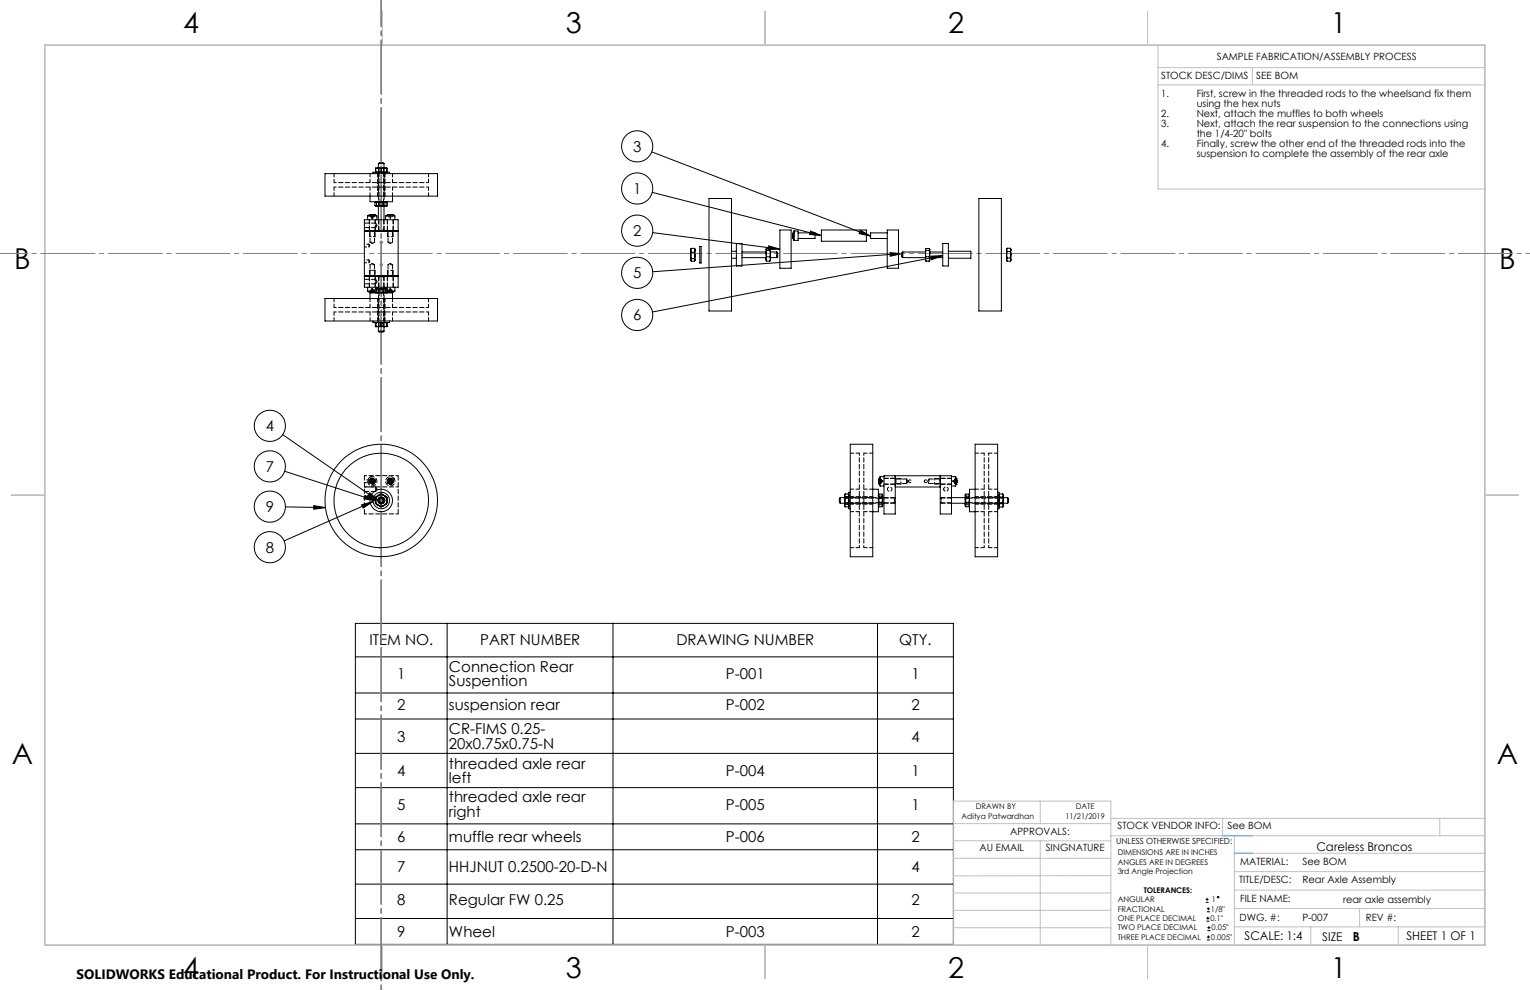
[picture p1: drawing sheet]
<svg xmlns="http://www.w3.org/2000/svg" width="432mm" height="279mm" viewBox="0 0 432 279" stroke-linecap="round" stroke-linejoin="round" font-family="sans-serif">
<g fill="none" stroke="#000" stroke-width=".28">
<path d="M91.7 49h31.8v6.4h-31.8zM104.4 55.4v1.5h6.4v-1.5M105.3 49v-.4h4.6v.4M105.8 57.1l.7-.2 .7 .2M105.8 58l.7 .1M105.8 57.1v.9M105.8 58l.2 .1M106 58.1h.1M106 48.4l.8 .2 .8-.2M106 48.4v.2M106 58.1h.5M106 56.9l-.2 .2"/>
<path d="M106 47.6v.8M106.5 58.1h1.6M106.8 47.4l-.8 .2M106.8 47.4l.8 .2M106.8 47.4h1.6M106.8 47.4h-.8v.2M106.8 46.2h1.6M106.8 46.2l.2-.3h1.1l.3 .3M106.8 46.2v1.2M106.8 58.1v3.9M107.2 57.1l.9-.2 .8 .2M107.2 58l.9 .1"/>
<path d="M107.2 58l-.7 .1M107.2 57.1v.9M107.6 48.4l.8 .2 .8-.2M107.6 47.6v.8M108.1 58.1h1M108.4 47.4l-.8 .2M108.4 47.4l.8 .2M108.4 47.4h.8M108.4 46.2v1.2M108.4 58.1v3.9M108.9 58l-.8 .1M108.9 58l.2 .1"/>
<path d="M108.9 57.1v.9M109.1 56.9l-.2 .2M109.1 58.1h.1M109.2 47.4v.2M109.2 48.4v.2zM109.2 56.9l.1 1.1-.2 .1M109.2 47.6v.8M109.2 58.1h.1M183.9 42.9l61.8 23.7M184.1 54.3l47.7 12.2M200.1 56h6.3v31.8h-6.3zM276.3 56h6.3v31.8h-6.3z"/>
<path d="M102.8 62h9.6v19.1h-9.6zM102.8 65.2h9.6M102.8 77.9h9.6M103.8 61h2.6M103.8 61v1M104.8 60.5l-1 .5M104.8 60.5l-.2 .2h.4M104.8 60.5h.2M104.8 60.5v.2M105 60.5l.1 .1M105 60.5v.2M105.3 60.5l.6 .2-.7-.2-.2 .2"/>
<path d="M105.3 60.5h.1M105.6 60.6l.8 .4M106.4 61v1M108.8 61h2.6M108.8 61v1M109.3 60.7l-.5 .3M109.3 60.7l.6-.2 1.1 .2M109.3 60.7h.1M111 60.7l.4 .3M111 60.7h.1M111.4 61v1M184.2 65.7l35.9 4.6"/>
<path d="M194.9 70.6l.2 .6M194.9 70.6v1.5M194.9 72.1l.2 .9M194.9 72.1v1.3M194.9 73.4l.2 .3h.9l.1-.3M194.9 73.4l.2 .2M195.1 70.1l-.2 .5M195.1 71.2l-.2 .9M195.1 73l-.2 .4M195.1 70.1h.9M195.1 71.2h.9M195.1 73h.9"/>
<path d="M196 70.1l.1 .5M196 71.2l.1 .9M196 73l.1 .4M196.1 70.6l-.1 .6M196.1 70.6v1.5M196.1 72.1l-.1 .9M196.1 72.1v1.3M196.1 73.4l-.1 .2M197.5 69.6h.4v4.6h-.4zM206.4 72.9h1.4M206.4 70.9h1.4M207.8 68.7h1.6v6.4h-1.6z"/>
<path d="M209.4 72.7h6.8M209.4 71.1h6.8M216.2 73.1l.2 .6M216.2 71.6l.2 .9M216.2 71.6v1.5M216.2 70.4l.2 .3M216.2 70.4v1.2M216.2 70.4l.2-.3h.8l.2 .3M216.2 73.1l.1 .5M216.3 70.2l-.1 .2M216.3 73.6l.1 .1M216.4 72.5l-.2 .6"/>
<path d="M216.4 70.7l-.2 .9M216.4 73.7h.8M216.4 72.5h.8M216.4 70.7h.8M216.9 69.4l3.2 .9-3.4 .1zM217.2 72.5l.2 .6M217.2 70.7l.2 .9M217.3 70.2l.1 .2M217.3 73.6l-.1 .1M217.4 73.1l-.2 .6M217.4 71.6l-.2 .9M217.4 71.6v1.5"/>
<path d="M217.4 70.4l-.2 .3M217.4 70.4v1.2M217.4 73.1l-.1 .5M217.4 72.7h1.8M217.4 71.1h1.8M219.2 71.1v1.6M219.2 71.1l.3 .3v1.1l-.3 .2M220.1 64.9h3.2v10.8h-3.2zM223.7 66.3l.1 .2M223.7 66.3v.1M223.7 66.4l.1 .1M223.7 66.7h.1"/>
<path d="M223.7 66.4h.1M223.8 66.2l.4-1v2.6l-.4-1M223.8 67.1l.3 .7M223.8 66.2l.1-.3-.1 .6 .1 .8-.1-.6M223.8 66.5h.1M223.8 66.5v.8l-.1-.6M223.8 66.2l-.1 .1M224.1 65.2l-.4 1.1M224.1 65.2h1.1v2.6h-1.1M224.1 67.7v.1M224.1 65.2v.1M225.2 65.7h4.8v1.6h-4.8"/>
<path d="M228.7 65.2l3.1 1.3-3.3-.3zM231.8 64.9h12.7v3.2h-12.7zM242.8 65l2.9 1.6-3.2-.7zM250.4 65.7h-4.7v1.6h4.7M250.4 64.9h3.2v10.8h-3.2zM251.2 71.3l3.3 .3-3.3 .7zM254.5 71.6l-70.3 5.1M254.8 71.1v1.6M254.8 71.1l-.3 .3v1.1l.3 .2M254.8 72.7h6.4M254.8 71.1h6.4M261.2 73.1l.1 .6"/>
<path d="M261.2 71.6l.1 .9M261.2 71.6v1.5M261.2 70.4l.1 .3M261.2 70.4v1.2M261.2 70.4l.1-.3h.9l.2 .3M261.2 73.1v.5M261.2 70.2v.2M261.2 73.6l.1 .1M261.3 72.5l-.1 .6M261.3 70.7l-.1 .9M261.3 73.7h.9M261.3 72.5h.9"/>
<path d="M261.3 70.7h.9M262.2 72.5l.2 .6M262.2 70.7l.2 .9M262.3 70.2l.1 .2M262.3 73.6l-.1 .1M262.4 73.1l-.2 .6M262.4 71.6l-.2 .9M262.4 71.6v1.5M262.4 70.4l-.2 .3M262.4 70.4v1.2M262.4 73.1l-.1 .5M262.4 72.7h3.7"/>
<path d="M262.4 71.1h3.7M262.7 72.3l3.4-.2-3.2 1.2zM266.1 68.7h1.6v6.4h-1.6zM266.1 72.1l-81.9 16M267.7 70.9h6.3v2h-6.3M284.1 71.9l.2 .9M284.1 71.9v1.4M284.1 70.5l.2 .5M284.1 70.5v1.4M284.1 73.3l.2 .4M284.3 71l-.2 .9M284.3 72.8l-.2 .5"/>
<path d="M284.3 70.1l-.2 .4M284.3 72.8h.9M284.3 71h.9M284.3 73.7h.9M284.3 70.1h.9M285.2 71l.1 .9M285.2 72.8l.1 .5M285.2 70.1l.1 .4M285.3 71.9l-.1 .9M285.3 71.9v1.4M285.3 70.5l-.1 .5M285.3 70.5v1.4"/>
<path d="M285.3 73.3l-.1 .4M91.7 84.2h31.8v6.4h-31.8zM103.8 82.2l1 .4M103.8 82.2h2.6M103.8 81.1v1.1M104.4 84.2v-1.5h6.4v1.5M104.8 82.4v.2M104.8 82.6h.2M105 82.4l.2 .2 .7-.2-.6 .2M105 82.4h-.3l.1 .2M105 82.4v.2M105.1 82.5l-.1 .1"/>
<path d="M105.3 90.6v.4h4.6v-.4M105.8 82.5l.7 .2 .7-.2M105.8 82.4v.1M105.8 82.5l.2 .1M106 82.7h.1M106 91h.1M106 92.2h.1M106 91l.1 .2M106 92.2h1M106.1 92l.9 .2M106.1 91.2l.8-.2 .9 .2M106.1 92l-.1 .2"/>
<path d="M106.1 91.2v.8M106.4 82.2l-.8 .3M106.4 81.1v1.1M106.5 81.5h1.6M106.5 81.5l.7 .1M106.5 81.5h-.1M106.8 93.5h1.6M106.8 93.5l.2 .2h1.1l.3-.2M106.8 81.1v.4M106.8 92.2v1.3M107 92.2h1.5M107.2 82.5l.9 .2 .8-.2"/>
<path d="M107.2 81.6v.9M107.8 92l-.8 .2M107.8 91.2l.7-.2 .8 .2M107.8 92l.7 .2M107.8 91.2v.8M108.1 81.5l-.9 .1M108.1 81.5l.7 .1M108.1 81.5h.7M108.4 81.1v.4M108.4 92.2v1.3M108.5 92.2h.7M108.8 82.2l1.1 .4"/>
<path d="M108.8 82.2h2.6M108.8 81.1v1.1M108.9 82.5l.2 .2M108.9 82.2v.3M109.2 91h.1M109.2 92.2h.1M109.2 91l.1 .2M109.2 82.7h.1M109.3 92l-.8 .2M109.3 92l-.1 .2M109.3 91.2v.8M109.3 82.4l-.1 .2"/>
<path d="M109.9 82.6h.2M109.9 82.5v.1M110.1 82.6h.1M111.4 82.2l-1 .4 .5-.2-.7 .2-.7-.2 .4 .2M111.4 81.1v1.1M79.8 122.7l27 18.7M80.3 133l25.7 8.3M103 139.8l3 1.5-3.3-.5zM104.4 139.1l2.4 2.3-3-1.5zM107 139.8a1.62 1.62 0 0 1 1.5 .2M107 139.8l-.7 .5-.3 .8M107 139.8a.93 .93 0 0 1 1.5 .2"/>
<path d="M107 139.8l-.9 .4-.1 .9M108.5 140l.5 .4 .2 1M108.5 140l.8 .5-.1 .9M238.4 140l.1 .5M238.4 140v1.4M238.5 139.4l-.1 .6M238.5 139.4h.9M239.4 139.4l.2 .5-.2 .6M239.4 139.4l.2 .3M240 125.4h6.3v31.7h-6.3zM240 138.9h-.4v4.7h.4M246.3 138.1h1.6v6.3h-1.6"/>
<path d="M247.9 139.7l.2 .3M247.9 139.7l.2-.2h.8l.2 .2M248 136.1l.4 1.1M248 135.6v.2M248 135.9l.1 .7-.1-.5M248 135.6l.1-.3-.1 .6M248 135.8h.1M248 135.9v.2M248 135.6h.1M248 136.1h.1M248.4 134.5l-.4 1.4M248.4 134.5v2.7"/>
<path d="M248.4 137.2h1.1M248.4 134.5h1.1M249 139.6l.1 .1M249.1 139.7l-.2 .3M249.1 139.7v1.2M252.7 134.3v10.8h-3.2v-10.8h19v10.8h-3.1v-10.8M252.7 137.4h12.7M268.5 137.2h1.1M268.5 134.5h1.1M269.6 134.5l.3 .5M269.6 134.5v2.7M269.9 135l.1 .6"/>
<path d="M269.9 136.7l-.3 .5M269.9 135.7l.1 .3M269.9 135h.1M269.9 135l.1 .5-.1 .2M269.9 136.7h.1M269.9 135.7h.1M270 136.4l-.1 .3M270 136.1l-.1 .6M270 135.7v.2M270 135.6h.1M270 136.1h.1M270 136l-.1 .7"/>
<path d="M270 135.6v.1M272.4 139.7l.2 .3M272.4 139.7v1.2M272.5 139.6l-.1 .1M273.6 139.7l-.1 .3M273.6 139.7l-.1-.2h-.9l-.2 .2M275.2 125.4h6.4v31.7h-6.4zM275.2 138.1h-1.6v6.3h1.6M281.6 138.9h.3v4.7h-.3M282.1 139.4l-.2 .5 .2 .4M282.1 139.4l-.2 .3M282.1 139.4h.9"/>
<path d="M283 139.4l.1 .5M283.1 139.9l-.1 .4M283.1 139.9v1.3M80.5 143.1l11.4 .2M88.5 142.7l3.4 .6-3.4 .4zM102.1 142.5l3.2-.9-2.8 1.8zM105.3 141.6l-25.1 11M106 141.1l.2 1 .4 .4M106 141.1l-.1 .9 .7 .5M106.6 142.5l1 .3 .6-.1M106.6 142.5l.1 .1a.89 .89 0 0 0 1.5 .1M109.2 141.4a1.59 1.59 0 0 1-1 1.3"/>
<path d="M109.2 141.4l-.1 .9-.9 .4M237.1 140.4v1.6M237.1 140.4l-.2 .3v1.1l.2 .2M237.1 142h1.3M237.1 140.4h1.3M238.4 141.4l.1 .9M238.4 141.4v1.3M238.4 142.7l.1 .3M238.5 140.5l-.1 .9M238.5 142.3l-.1 .4M238.5 140.5h.9M238.5 142.3h.9"/>
<path d="M239.4 140.5l.2 .9-.2 .9M239.4 142.3l.2 .4-.2 .4h-.9l-.1-.4M239.6 142.8l-.1 .2M247.9 142.8l.2 .2M248.1 141.8l-.2 .6 .2 .6M248.1 140l-.2 .9 .2 .9M248.1 143h.8M248.1 141.8h.8M248.1 140h.8M248.9 141.8l.2 .6M248.9 140l.2 .9M249.1 142.4l-.2 .6"/>
<path d="M249.1 140.9l-.2 .9M249.1 140.9v1.5M249.1 142h.4M249.1 140.4h.4M268.5 142h3.9M268.5 140.4h3.9M272.4 142.4l.2 .6M272.4 140.9l.2 .9M272.4 140.9v1.5M272.6 141.8l-.2 .6M272.6 140l-.2 .9M272.6 143h.9"/>
<path d="M272.6 141.8h.9M272.6 140h.9M273.5 141.8l.1 .6-.1 .6M273.5 140l.1 .7-.1 1.1M273.6 142.8l-.1 .2M281.9 142.8l.2 .3M282.1 140.3l-.2 .9 .2 .9M282.1 142.1l-.2 .5 .2 .5M282.1 142.1h.9M282.1 140.3h.9M282.1 143.1h.9M283 140.3l.1 .9"/>
<path d="M283 142.1l.1 .5M283.1 141.2l-.1 .9M283.1 141.2v1.4M283.1 142.6l-.1 .5M283.1 142h1.3M283.1 140.4h1.3M284.4 140.4v1.6M284.4 140.4l.2 .3v1.1l-.2 .2M100.3 175.9h168.8v90.6h-168.8zM126.2 175.9v90.6M173 175.9v90.6M247.6 175.9v90.6"/>
<path d="M100.3 195.6h168.8M100.3 185.4h168.8M100.3 202.9h168.8M100.3 212.6h168.8M100.3 222.3h168.8M100.3 232.5h168.8M100.3 239.8h168.8M100.3 249.5h168.8M100.3 259.2h168.8M340.3 254.7h.8M340.3 253.8h.8M340.5 260h.8"/>
<path d="M340.5 259.2h.8M340.6 257.3h.9M340.6 256.5h.9M340.7 253.4v.8M340.9 258.7v.8M341 256.1v.8M340.6 265.3h.9M340.6 264.4h.9M340.7 262.6h.9M340.7 261.8h.9M341 264v.9M341.2 261.4v.8"/>
<circle cx="179.8" cy="41.3" r="4.4"/>
<circle cx="179.8" cy="53.2" r="4.4"/>
<circle cx="179.8" cy="65.1" r="4.4"/>
<circle cx="179.8" cy="77" r="4.4"/>
<circle cx="179.8" cy="88.9" r="4.4"/>
<circle cx="76.2" cy="120.2" r="4.4"/>
<circle cx="76.2" cy="131.6" r="4.4"/>
<circle cx="76.2" cy="154.4" r="4.4"/>
<circle cx="76.2" cy="143" r="4.4"/>
<circle cx="107.6" cy="141.2" r="3.2"/>
<circle cx="107.6" cy="141.2" r="15.9"/>
<circle cx="107.6" cy="141.2" r=".55"/>
<circle cx="107.6" cy="141.2" r=".79"/>
<circle cx="107.6" cy="141.2" r="13.3"/>
<circle cx="107.6" cy="141.2" r="2.34"/>
<circle cx="343.8" cy="253.2" r=".2"/>
</g>
<g fill="none" stroke="#808080" stroke-width=".28">
<path d="M107.1 68.4h1M107.1 74.7h1M107.2 68l.7 .7M107.2 74.4l.7 .7M107.6 67.9v1M107.6 74.2v1M107.9 68l-.7 .7M107.9 74.4l-.7 .7M104.6 135.9h1M104.7 135.5l.7 .7M105.1 135.4v.9M105.4 135.5l-.7 .7"/>
<path d="M109.6 135.9h1M109.8 135.5l.7 .7M110.1 135.4v.9M110.5 135.5l-.7 .7M107.1 141.3h1M107.2 140.9l.7 .7M107.6 140.8v.9M107.9 140.9l-.7 .7"/>
</g>
<g fill="none" stroke="#c0c0c0" stroke-width=".28">
<path d="M108 3.2v9.5M215.9 3.2v9.5M323.8 3.2v9.5M326.8 19.1h92.3M326.8 12.7v40.6h92.3M353.4 19.1v4.9M326.8 24h92.3M3.1 139.7h9.6M419.1 139.7h9.5M269.1 232.4h44.4M269.1 237.3h44.4M293.6 226.1v6.3"/>
<path d="M293.6 237.3v29.4M313.5 235.9h105.6M313.5 231h105.6M345.1 231v4.9M348.4 235.9v30.9M406.3 231v4.9M269.1 242.2h44.4M269.1 252h44.4M269.1 256.9h44.4M313.5 247.1l-44.4 .1M348.4 246h70.7M348.4 256.4h70.7"/>
<path d="M348.4 251.2h70.7M348.4 240.8h70.7M383.7 256.4v5.2M108 266.7v9.6M215.9 266.7v9.6M269.1 261.8h44.4M273.6 266.7h74.4M313.5 266.7v-40.6h-44.4v40.7M323.8 266.7v9.6M348.4 261.6h70.7M369.9 261.6v5.2M394.6 261.6v5.2"/>
</g>
<path d="M12.7 12.7h406.4v254h-406.4z" fill="none" stroke="#c0c0c0" stroke-width=".5"/>
<path d="M345.1 235.9h8.3M348.4 240.8h5" fill="none" stroke="#53a9ff" stroke-width=".28"/>
<path d="M0 71.5h431.9M107.6 279.5v-279.5" fill="none" stroke="#808080" stroke-width=".28" stroke-dasharray="15.2 1.3 1.3 1.3" stroke-dashoffset="6.1"/>
<g fill="#000">
<path d="M242.8 65l2.9 1.6-3.2-.7zM228.7 65.2l3.1 1.3-3.3-.3zM251.2 71.3l3.3 .3-3.3 .7zM216.9 69.4l3.2 .9-3.4 .1zM262.7 72.3l3.4-.2-3.2 1.2z"/>
<path d="M104.4 139.1l2.4 2.3-3-1.5zM103 139.8l3 1.5-3.3-.5zM88.5 142.7l3.4 .6-3.4 .4zM102.1 142.5l3.2-.9-2.8 1.8z"/>
</g>
<g fill="none" stroke="#000" stroke-width=".28" stroke-dasharray="1.3 .6" stroke-dashoffset=".4">
<path d="M106 47.6v.8M106.3 57.1v.9M107.1 58.1l-.8-.1M107.1 56.9l-.8 .2M107.6 47.6v.8M108 57.1v.9M108 57.1l-.9-.2M108 58l-.9 .1M104.1 69.7v-.8M104.1 74.2v-.8M104.4 68.4l.7 .3M105.1 68.7l.6-.3"/>
<path d="M105.1 74.3l-.7 .4M105.7 74.7l-.6-.4M106 64.2l.4-.6M106.4 63.6l-.4-.6M106.4 79.5l-.4-.7M109.5 68.4l.7 .3M110.2 68.7l.6-.3M110.2 74.3l-.7 .4M110.8 74.7l-.6-.4M105.9 81.6v.8M105.9 92v-.9M105.9 91.1l.8-.1"/>
<path d="M105.9 92l.8 .2M106 80.1l.4-.6M106.3 81.6v.9M106.7 91l.7 .1M106.7 92.2l.7-.2M107.1 82.6l-.8-.1M107.1 81.5l-.8 .1M107.4 92v-.9M107.4 91.1l.8-.1M107.4 92l.8 .2M108 81.6v.9M108 81.6l-.9-.1"/>
<path d="M108 82.5l-.9 .1M108.2 92.2l.9-.2M108.2 91l.9 .1M109.1 92v-.9M109.4 81.6v.8M104.2 135.9l.8-.1M104.3 136.2l.7-.3M104.7 135.1l.3 .7M105 135l.1 .7M105.2 136.7l-.2-.8M105.5 136.6l-.3-.7M105.8 135.4l-.7 .3"/>
<path d="M105.9 135.7l-.7 .2M106 138.7l.4-.7M106.4 138l-.4-.6M109.3 136l.8-.1M109.3 135.7h.8M109.4 136.2l.6-.4M109.5 136.4l.6-.5M109.5 135.2l.5 .6M109.8 135l.4 .7M110 136.7l.1-.8M110 135l.1 .7M110.3 136.7l-.1-.8"/>
<path d="M110.3 135l-.1 .7M110.5 136.6l-.4-.7M110.8 136.4l-.5-.6M110.8 135.2l-.6 .5M110.9 135.5l-.6 .3M111 136l-.8-.1M111 135.7h-.8M255.9 136.5l.3-.7M256.2 135.8l-.3-.6M261.8 135.8l.4 .7M262.2 135.2l-.4 .6M107.6 142.2a.99 .99 0 0 0 .9-1.4 .99 .99 0 0 0-1.6-.2 .99 .99 0 0 0 .4 1.6h.3"/>
<path d="M108.3 141.2a.68 .68 0 0 0-1-.6 .68 .68 0 0 0-.1 1.1 .68 .68 0 0 0 1.1-.3v-.2M108.6 141.3a.99 .99 0 0 0-1.3-1 .99 .99 0 0 0-.4 1.6 .99 .99 0 0 0 1.6-.3l.1-.3M238.4 141.3v.7M238.4 140.4v.9M238.5 142h.9M238.5 140.1h.9M239.5 141.3v-.7M248 141.1v.8M249 140.7h-.9M249 142.5h-.9M272.6 141.1v.8M273.5 140.7h-.9"/>
<path d="M273.5 142.5h-.9M283 140.3h-.9M283 142.1h-.9"/>
</g>
<path d="M110.8 76.3h-1.4M106.7 141.2a.89 .89 0 0 1 1.3-.8 .89 .89 0 0 1 .2 1.5 .89 .89 0 0 1-1.4-.4l-.1-.3" fill="none" stroke="#000" stroke-width=".28" stroke-dasharray="1.3 .6" stroke-dashoffset=".7"/>
<g fill="none" stroke="#000" stroke-width=".28" stroke-dasharray="1.3 .6" stroke-dashoffset=".5">
<path d="M107 49v7.9M107 47.5v1M107 57v1M107.9 47.5h-.9M108.2 48.5v-1M108.2 58v-1M108.3 56.9v-7.9M104.7 60.7l.3 1M105 60.7l.1 1M105 61.7l-.1-1M105 60.7v1M105.2 60.7l-.2 1"/>
<path d="M105.5 60.7l-.3 1M105.9 76.3h-1.1M110 60.7l.1 1M110.3 60.7l-.1 1M104.7 82.4l.3-1M105 81.4l-.1 1M105 82.4v-1M105 82.4l.1-1M105.2 82.4l-.2-1M105.5 82.4l-.3-1M107 82.6v8M107 81.6v.9"/>
<path d="M107 91.1v1M108.2 82.5v-.9M108.2 92.1v-1M108.3 90.6v-8M109.5 82.4l.5-1M109.8 82.4l.4-1M109.9 82.5l.1-1.1M110.5 82.4l-.4-1M110.8 82.4l-.5-1M105.7 135.8a.64 .64 0 0 0-.9-.6 .64 .64 0 0 0-.2 1.1 .64 .64 0 0 0 1.1-.3v-.2M106.8 139.9l.8-.5M107.2 139.4l.9 .3"/>
<path d="M107.6 139.4l.8 .4M108.1 139.7l.9 .3M108.4 139.8l.8 .5M110.8 135.8a.64 .64 0 0 0-.9-.6 .64 .64 0 0 0-.2 1.1 .64 .64 0 0 0 1.1-.3v-.2M248.2 135.5l1 .3M248.2 135.2l1 .5M248.2 136.2l1-.4M248.2 136.4l1-.5M248.2 135.7l1 .2M248.2 135.4l1 .3M248.2 135.9l1-.1M248.2 136.2l1-.3"/>
<path d="M249.2 135.7l-1.1-.1M250.5 138a.64 .64 0 0 1 .8-.5 .64 .64 0 0 1 .2 1 .64 .64 0 0 1-1-.2v-.3M266.3 138a.64 .64 0 0 1 .9-.5 .64 .64 0 0 1 .2 1 .64 .64 0 0 1-1-.2l-.1-.3M268.9 135.8l1-.1M269.9 135.7l-1 .2M269.9 135.4l-1 .3M269.9 135.9l-1-.1M269.9 136.2l-1-.3M269.9 136l-1-.1M269.9 135.7h-1M105.9 140.7l.6-.6M106 140.3l.8-.4"/>
<path d="M106 141.2v-.9M106 142.1v-.9M106 142.1l.8 .5M106.1 141.6l-.2-.9M106.3 142.5l-.2-.9M106.5 140.1l.7-.7M106.8 142.6l.8 .5M107 141.2a.64 .64 0 0 1 .9-.5 .64 .64 0 0 1 .1 1 .64 .64 0 0 1-1-.3v-.2M107.1 142.7l-.8-.2M108 143l-.9-.3M108.2 141.3a.64 .64 0 0 0-.8-.7 .64 .64 0 0 0-.3 1 .64 .64 0 0 0 1.1-.1v-.2M108.4 142.6l-.8 .5"/>
<path d="M108.7 142.4l-.7 .6M109.2 140.9l-.2-.9M109.2 140.3v.9M109.2 141.2v.9M109.2 142.1l-.8 .5M109.4 141.8l-.7 .6M109.4 141.8l-.2-.9M238.4 141l.1 1M238.5 141.9h1M238.5 140.1l-.1 .9M239.4 140.1l.2 .9M239.5 140.6h-1"/>
<path d="M239.6 141l-.2 1M240 141.9h7.9M247.9 141.6l.2-.9M247.9 140.6h-7.9M248 141.9h1M248.1 142.5l-.2-.9M249 142.5l.1-.9M249 140.6h-1M249.1 142v-.9M249.1 141.6l-.1-.9M272.4 141.6l.2-.9M272.6 141.9h.9"/>
<path d="M272.6 142.5l-.2-.9M273.5 142.5l.1-.9M273.5 140.6h-.9M273.6 142v-.9M273.6 141.6l-.1-.9M273.6 141.9h8M281.6 140.6h-8M282.1 141.9h1M283.1 140.6h-1"/>
</g>
<g fill="none" stroke="#000" stroke-width=".28" stroke-dasharray="1.3 .6">
<path d="M106 47.6v-.2M106 48.4v.2M106.1 58.1h-.1M106.3 57.1l-.2-.2M106.3 58l-.2 .1M106.7 48.6v.4M106.8 47.4l.2 .1M106.8 56.9h.1M106.8 56.9l.2 .1M106.8 47.4v10.7M107 48.5l-.2 .1M108.2 58h.1"/>
<path d="M108.2 47.5h-.3M108.2 47.5l.2-.1M108.2 57l.2-.1M108.4 48.6l-.2-.1M108.4 56.9h.1M108.4 58.1l-.2-.1M108.4 58.1v-10.7M108.5 49v-.4M102.8 64.2h3.2M104.1 69.7l.3-.4M104.1 74.2l.3-.4M104.2 62v3.2"/>
<path d="M104.2 77.9v3.2M104.3 65.2l.1 .1M104.3 60.7l.6-.2M104.3 60.7h-.1M104.4 69.3l-.3-.4M104.4 73.8l-.3-.4M104.4 77.7l-.1 .2M104.5 60.6l-.3 .1M104.8 76.3h-.5M105 61.7h.1M105.1 60.6l.1 .1M105.2 61.7h-.1"/>
<path d="M105.5 60.7l-.2-.2M105.5 60.7h-.3M105.7 65.3l.2-.1M105.9 77.9l-.2-.2M105.9 65.2v-3.2M106 63h-3.2M106 78.8h-3.2M106.8 64.9l.3 .3M106.9 62v3.2M106.9 77.9v3.2M107.1 77.9l-.3 .2M108.2 65.2l.2-.3"/>
<path d="M108.3 65.2v-3.2M108.4 78.1l-.2-.2M109.3 62v3.2M109.3 77.9v3.2M109.4 65.2l.1 .1M109.5 77.7l-.1 .2M110.1 61.7h.1M110.8 65.3l.1-.1M110.9 76.3h-.1M110.9 77.9l-.1-.2M111 65.2v-3.2M102.8 80.1h3.2"/>
<path d="M104.2 82.4h.1M104.2 82.4l.3 .1M104.9 82.5l-.6-.1M105 81.4h.1M105.2 82.4l-.1 .1M105.2 82.4h.3M105.2 81.4h-.1M105.3 82.6l.2-.2M105.9 81.6l.5-.1M105.9 81.1v-3.2M106 92.2l-.1-.2M106 91l-.1 .1"/>
<path d="M106 81.5h.1M106.1 81.5l-.2 .1M106.3 81.6l-.2-.1M106.3 82.5l-.2 .1M106.4 81.5h-.4M106.7 90.6v.4M106.8 81.5l.2 .1M106.8 81.5h.1M106.8 91l.2 .1M106.8 92.2h.1M106.8 81.5v10.7M107 92.1l-.2 .1"/>
<path d="M108.2 82.5h.1M108.2 81.6l.2-.1M108.2 91.1l.2-.1M108.3 81.1v-3.2M108.4 81.5h.1M108.4 82.6l-.2-.1M108.4 92.2l-.2-.1M108.4 92.2h.1M108.4 92.2v-10.7M108.5 91v-.4M108.8 81.6h.2M109 81.6v.6"/>
<path d="M109.2 81.5l-.2 .1M109.2 81.5h-.4M109.2 91l-.1 .1M109.2 92.2l-.1-.2M109.2 81.5h.1M109.4 81.6l-.2-.1M109.4 82.4l.4 .1M109.4 82.4h.1M109.9 82.5l-.4-.1M110.2 81.4h.1M110.2 81.4h-.2M110.4 82.6l.4-.2"/>
<path d="M110.5 82.4l-.3 .1M110.5 82.4h.3M111 81.1v-3.2M102.8 134.2v10.8M102.8 138.7h3.2M104.1 135.8v-.4M104.1 136.2v-.4M104.1 136.2l.3-.4M104.2 135.9l.1 .3M104.3 136.2l-.1-.3M104.4 135.8l-.3-.4M104.7 135.1l.3-.1"/>
<path d="M105 136v-.1M105 135.8l.1-.1M105 135.8l-.1-.1M105 135.8v.1M105 135l-.3 .1M105.2 136.7l.3-.1M105.2 135.9h.1M105.2 135.9l-.1-.2M105.2 135.9h-.2M105.2 135.6l-.1 .1M105.5 136.6l-.3 .1M105.8 135.4l.1 .3"/>
<path d="M105.9 135.8a.8 .8 0 0 0-1.2-.7 .8 .8 0 0 0-.2 1.3 .8 .8 0 0 0 1.3-.3l.1-.3M105.9 135.7l-.1-.3M106 137.4h-3.2M109.3 136v-.3M109.4 136.2l.1 .2M109.8 135l-.3 .2M109.9 135.8h.1M110 136l.1-.1M110 135h.3M110.1 135.7h.1M110.1 135.7v.2M110.1 135.7h-.1"/>
<path d="M110.1 135.9v.2M110.1 135.9l.2-.1M110.1 135.9l-.1-.1M110.2 135.7v-.1M110.2 135.7l.1 .1M110.2 135.7l-.2 .1M110.2 135.9l.1 .1M110.2 135.9h-.1M110.2 135.9v-.2M110.3 136.7h-.3M110.3 135.7h-.1M110.4 135.9l-.1-.1"/>
<path d="M110.5 136.6l.3-.2M110.9 135.5l-.1-.3M110.9 135.8a.8 .8 0 0 0-1.1-.7 .8 .8 0 0 0-.2 1.3 .8 .8 0 0 0 1.3-.3v-.3M111 135.7v.3M238.4 139.8l.1 .3M238.5 139.5l-.1 .3M239.5 139.5l.1 .3M239.6 139.8l-.2 .3M248 136.1l.2 .3M248 136l.2 .2M248 135.6l.2-.2M248 136l.2 .6"/>
<path d="M248 135.6l.2-.5M248 135.6l.2-.4M248.2 135v.2M248.2 136.2l-.2-.4M248.2 136.2v.2M248.2 135l-.2 .5M248.2 135.9v.3M248.2 136.7v-.1M248.2 135.7l-.2 .2M248.2 135.7v-.3M248.2 135v.1M248.2 135.9l-.2-.2"/>
<path d="M249.2 135.9v-.1M249.2 135.7v.1M249.5 136.7h3.2M252.7 135h-3.2M252.7 136.6l.1-.1M252.8 135.2l-.1-.2M254.3 135.4v-.4M265.2 136.5l.2 .1M265.4 136.7h3.2M265.4 135l-.2 .2M268.6 135h-3.2M268.9 135.9h.1"/>
<path d="M268.9 135.7h.1M268.9 135.9v-.2M269.9 135.1v-.1M269.9 135.4l.1 .2M269.9 135.4v.3M269.9 136.6l.1-.6M269.9 136.6v.1M269.9 136.2l.1-.2M269.9 136.2v-.3M269.9 135.1l.1 .6M270 135.3l-.1-.3M270 135.8l-.1 .1"/>
<path d="M112.4 145v-10.8M238.4 142.5l.1 .5M238.4 142h.1M238.4 142h10.7M238.4 142l.1-.1M238.4 140.4h.1M238.5 140.6l-.1-.2M238.5 142l-.1 .5M239.4 142l.2 .5M239.5 141.9v-.6M239.5 141.9l.1 .1M239.6 142.5l-.2 .5"/>
<path d="M239.6 142.1h.4M239.6 140.4l-.1 .2M240 140.3h-.4M247.9 142.7l.2-.2M247.9 142l.1-.1M248 140.6v.5M248 140.6l-.1-.2M249 141.9l.1 .1M249.1 142.9v-.2M249.1 141.1v-.7M249.1 140.4l-.1 .2M249.1 142h.1"/>
<path d="M249.1 142.7l-.1-.2M249.1 140.4h.1M249.1 140.4h-10.7M249.5 141.9h3.2M252.4 142v-.5M252.4 142l.3-.2M252.7 140.7l-.3-.3M252.7 140.5h-3.2M265.4 141.8l.2 .2M265.4 141.9h3.2M265.6 141.6v.4M265.6 140.4l-.2 .3"/>
<path d="M268.6 140.5h-3.2M272.4 142.7l.2-.2M272.4 142l.2-.1M272.4 142h10.8M272.5 142.9l-.1-.2M272.6 140.6v.5M272.6 140.6l-.2-.2M273.5 141.9l.1 .1M273.6 141.1v-.7M273.6 142h.1M273.6 140.4l-.1 .2M273.6 142.7l-.1-.2"/>
<path d="M273.6 140.4h.1M281.6 142.1h.4M282 140.3h-.4M282 142l.1-.1M282.1 140.6l-.1-.2M283.1 140.7v-.1M283.1 141.9l.1 .1M283.2 142h.1M283.2 140.4l-.1 .2M283.2 140.4h.1M283.2 140.4h-10.8"/>
</g>
<g fill="none" stroke="#000" stroke-width=".28" stroke-dasharray="1.3 .6" stroke-dashoffset=".3">
<path d="M94.3 49v2.5M94.3 52.8v2.5M104.4 49v2.5M104.4 52.8v2.5M106.6 49v6.3M108.6 55.3v-6.3M108.7 56.9l-.7 .2M108.7 58.1l-.7-.1M109.4 57.1l-.7-.2M109.4 58l-.7 .1M110.8 51.5v-2.5M110.8 55.3v-2.5"/>
<path d="M120.9 51.5v-2.5M120.9 55.3v-2.5M94.3 84.2v2.6M94.3 88v2.6M104.4 84.2v2.6M104.4 88v2.6M106.6 84.2v6.4M108.6 90.6v-6.4M108.7 81.5l-.7 .1M108.7 82.6l-.7-.1M109.4 81.6l-.7-.1M109.4 82.5l-.7 .1"/>
<path d="M110.8 86.8v-2.6M110.8 90.6v-2.6M120.9 86.8v-2.6M120.9 90.6v-2.6M104.2 135.9l.7-.2M104.3 136.2l.7-.2M104.7 135.1l.2 .6M104.7 134.6a1.31 1.31 0 0 0-.6 2.1 1.31 1.31 0 0 0 2.2-.4 1.31 1.31 0 0 0-1.3-1.8l-.3 .1M104.9 135.7l-.7 .2M104.9 135.7l-.2-.6M105 136l-.7 .2M105 136l.2 .7"/>
<path d="M105 135l.2 .6M105.2 136.7l-.2-.7M105.2 135.6l-.2-.6M105.2 135.6l.6-.2M105.3 135.9l.2 .7M105.3 135.9l.6-.2M105.5 136.6l-.2-.7M105.8 135.4l-.6 .2M105.9 135.7l-.6 .2M106 138v-.6M106 138.7v-.7M109.3 136h.7"/>
<path d="M109.4 136.2l.5-.4M109.8 135l.4 .6M109.9 135.8l-.4-.6M110 135.7h-.7M110 136v.7M110 135v.7M110.1 136.1l-.6 .3M110.2 135.6l.6-.4M110.3 136.7v-.7M110.3 136h.7M110.3 135.7v-.7M110.4 135.9l.4 .5"/>
<path d="M110.5 136.6l-.4-.5M110.9 135.5l-.5 .4M111 135.7h-.7M111.2 135.1a1.31 1.31 0 0 0-2.2 .1 1.31 1.31 0 0 0 1 1.9 1.31 1.31 0 0 0 1.4-1.7l-.2-.3M242.5 127.9h-2.5M242.5 138h-2.5M246.3 127.9h-2.5M246.3 138h-2.5M248.2 136.7l-.2-.7M248.2 135l-.2 .6M252.8 135.8v-.6M252.8 136.5v-.7"/>
<path d="M255.9 135.8v-.6M255.9 136.5v-.7M256.4 135.8a.4 .4 0 0 1 .6-.3 .4 .4 0 0 1 .1 .6 .4 .4 0 0 1-.7-.1v-.2M260.9 135.8a.4 .4 0 0 1 .5-.3 .4 .4 0 0 1 .1 .6 .4 .4 0 0 1-.6-.1v-.2M277.8 127.9h-2.6M277.8 138h-2.6M281.6 127.9h-2.6M281.6 138h-2.6M240 154.6h2.5M240 144.4h2.5M240 142.2h6.3M243.8 154.6h2.5"/>
<path d="M243.8 144.4h2.5M246.3 140.2h-6.3M247.9 140.1l.2-.7M248.1 140.7l-.2-.6M249 140.7l.1-.6M249.1 140.1l-.1-.7M272.4 140.1l.2-.7M272.6 140.7l-.2-.6M273.5 140.7l.1-.6M273.6 140.1l-.1-.7M275.2 154.6h2.6M275.2 144.4h2.6"/>
<path d="M275.2 142.2h6.4M279 154.6h2.6M279 144.4h2.6M281.6 140.2h-6.4"/>
</g>
<g fill="none" stroke="#000" stroke-width=".28" stroke-dasharray="1.3 .6" stroke-dashoffset=".1">
<path d="M104.4 65.3v3.1M104.4 74.7v3M105.7 68.4v-3.1M105.7 77.7v-3M106.8 62v2.9M106.8 78.1v3M108.4 64.9v-2.9M109.5 65.3v3.1M109.5 74.7v3M110.8 68.4v-3.1M110.8 77.7v-3M108.4 81.1v-3"/>
<path d="M104.8 135.1a.79 .79 0 0 0-.3 1.3 .79 .79 0 0 0 1.3-.2 .79 .79 0 0 0-.7-1.2l-.3 .1M110.8 135.4a.79 .79 0 0 0-1.3 0 .79 .79 0 0 0 .6 1.2 .79 .79 0 0 0 .8-1l-.1-.2M252.8 136.5h3.1M255.9 135.2h-3.1M262.2 136.5h3M265.2 135.2h-3M249.5 142h2.9M252.4 140.4h-2.9M265.6 142h3M268.6 140.4h-3"/>
</g>
<g fill="none" stroke="#000" stroke-width=".28" stroke-dasharray="1.3 .6" stroke-dashoffset=".6">
<path d="M107 48.5h1.2M107 58h1.2M108.2 57h-1.2M120.9 51.5h-26.6M120.9 52.8h-26.6M102.8 69.7h1.3M102.8 74.2h1.3M104.1 68.9h-1.3M104.1 73.4h-1.3M104.2 60.7l.8 1M104.3 60.7l.7 1M104.4 65.3h1.3"/>
<path d="M104.4 68.4h1.3M105.2 61.7l.1-1.2M105.2 60.5l-.1 1.2M105.7 77.7h-1.3M105.7 74.7h-1.3M105.8 60.7l-.7 1M105.9 60.7l-.7 1M106 64.2v-1.2M109.3 60.7l.8 1M109.5 65.3h1.3M109.5 68.4h1.3M110.8 77.7h-1.3"/>
<path d="M110.8 74.7h-1.3M111 60.7l-.8 1M104.2 82.4l.8-1M104.3 82.4l.7-1M105.2 81.4l.1 1.1M105.2 82.6l-.1-1.2M105.8 82.4l-.7-1M105.9 82.4l-.7-1M106 80.1v-1.3M107 82.5h1.2M107 92.1h1.2M108.2 81.6h-1.2"/>
<path d="M108.2 91.1h-1.2M109.4 82.4l.6-1M109.5 82.4l.6-1M110.1 81.4v1.1M110.2 81.4v1.2M110.4 82.5l-.1-1.1M110.8 82.4l-.6-1M110.9 82.4l-.6-1M120.9 86.8h-26.6M120.9 88h-26.6M102.8 137.4h9.6M102.8 136.2h1.3"/>
<path d="M104.1 135.4h-1.3M112.4 134.2h-9.6M248 135.9l1.2-.1M248 136l1.2-.1M248 135.8h1.2M248 135.6l1.2 .1M248.2 136.4l1-.6M248.2 136.6l1-.7M248.2 135.2l1 .6M248.2 135l1 .7M248.2 136.7l1-.8M248.2 135.1l1 .7"/>
<path d="M249.2 135.9l-1.2 .2M249.2 135.9h-1.2M249.2 135.8l-1.2-.1M254.3 136.6v-1.2M262.2 135.2v1.3M265.2 135.2v1.3M268.9 135.9h1.1M269.9 136.6l-1-.7M269.9 136.7l-1-.8M269.9 135.1l-1 .7M269.9 135l-1 .7M270 135.6l-1.1 .1"/>
<path d="M270 136l-1.1-.1M102.8 145h9.6M238.5 140.6v1.3M242.5 154.6v-26.7M243.8 154.6v-26.7M249 141.9v-1.3M252.4 141.5v-1.1M265.6 140.4v1.2M273.5 141.9v-1.3M277.8 154.6v-26.7M279 154.6v-26.7M282.1 140.6v1.3"/>
<path d="M283.1 141.9v-1.2"/>
</g>
<path d="M105.9 135.8a.84 .84 0 0 0-1.2-.7 .84 .84 0 0 0-.2 1.4 .84 .84 0 0 0 1.4-.4v-.3M111 135.8a.84 .84 0 0 0-1.2-.7 .84 .84 0 0 0-.2 1.4 .84 .84 0 0 0 1.4-.4v-.3" fill="none" stroke="#000" stroke-width=".28" stroke-dasharray="1.3 .6" stroke-dashoffset="-.1"/>
<path d="M108.4 47.4h-1.6M108.4 56.9h-1.6M104.3 66.8h1.6M106.8 64.9h1.6M108.4 78.1h-1.6M109.4 66.8h1.5M106.8 92.2h1.6M108.4 81.5h-1.6M263.8 135v1.6M283.2 142v-1.6" fill="none" stroke="#000" stroke-width=".28" stroke-dasharray="1.3 .6" stroke-dashoffset=".8"/>
<path d="M104.3 62v4.8M104.3 76.3v4.8M105.9 66.8v-4.8M109.4 76.3v4.8M109.4 62v4.8M110.9 66.8v-4.8M105.9 81.1v-4.8M110.9 81.1v-4.8M249.5 136.6h4.8M254.3 135h-4.8M263.8 136.6h4.8M268.6 135h-4.8" fill="none" stroke="#000" stroke-width=".28" stroke-dasharray="1.3 .6" stroke-dashoffset=".2"/>
<g font-size="8.1">
<text x="51.7" y="9.3">4</text>
<text x="159.7" y="9.3">3</text>
<text x="267.6" y="9.3">2</text>
<text x="375.6" y="9.3">1</text>
<text x="4" y="76">B</text>
<text x="423.1" y="76">B</text>
<text x="3.3" y="215.7">A</text>
<text x="422.4" y="215.7">A</text>
<text x="51.7" y="276">4</text>
<text x="159.7" y="276">3</text>
<text x="267.6" y="276">2</text>
<text x="375.6" y="276">1</text>
</g>
<g font-size="4.2">
<text x="178.7" y="42.8">3</text>
<text x="178.7" y="54.7">1</text>
<text x="178.7" y="66.6">2</text>
<text x="178.7" y="78.5">5</text>
<text x="178.7" y="90.4">6</text>
<text x="75" y="121.7">4</text>
<text x="75" y="133.2">7</text>
<text x="75" y="144.5">9</text>
<text x="75" y="156">8</text>
<text x="104.2" y="182.2">ITEM NO.</text>
<text x="135.5" y="182.2">PART NUMBER</text>
<text x="190.9" y="182.2">DRAWING NUMBER</text>
<text x="253.8" y="182.2">QTY.</text>
<text x="112.1" y="191.6">1</text>
<text x="126.7" y="189.6">Connection Rear</text>
<text x="204.9" y="191.6">P-001</text>
<text x="257.2" y="191.6">1</text>
<text x="126.7" y="193.7">Suspention</text>
<text x="112.1" y="200.4">2</text>
<text x="126.7" y="200.4">suspension rear</text>
<text x="204.9" y="200.4">P-002</text>
<text x="257.2" y="200.4">2</text>
<text x="112.1" y="209.3">3</text>
<text x="126.7" y="207.2">CR-FIMS 0.25-</text>
<text x="257.2" y="209.3">4</text>
<text x="126.7" y="211.3">20x0.75x0.75-N</text>
<text x="112.1" y="219">4</text>
<text x="126.7" y="216.9">threaded axle rear</text>
<text x="126.7" y="221">left</text>
<text x="204.9" y="219">P-004</text>
<text x="257.2" y="219">1</text>
<text x="126.7" y="226.5">threaded axle rear</text>
<text x="112.1" y="228.5">5</text>
<text x="126.7" y="230.6">right</text>
<text x="204.9" y="228.5">P-005</text>
<text x="257.2" y="228.5">1</text>
<text x="112.1" y="237.7">6</text>
<text x="126.7" y="237.7">muffle rear wheels</text>
<text x="204.9" y="237.7">P-006</text>
<text x="257.2" y="237.7">2</text>
<text x="112.1" y="246.2">7</text>
<text x="126.7" y="246.2">HHJNUT 0.2500-20-D-N</text>
<text x="257.2" y="246.2">4</text>
<text x="112.1" y="255.5">8</text>
<text x="126.7" y="255.5">Regular FW 0.25</text>
<text x="257.2" y="255.5">2</text>
<text x="112.1" y="264.4">9</text>
<text x="126.7" y="264.4">Wheel</text>
<text x="204.9" y="264.4">P-003</text>
<text x="257.2" y="264.4">2</text>
</g>
<text font-size="3.8" x="21.6" y="276.3">SOLIDWORKS Educational Product. For Instructional Use Only.</text>
<text font-size="3.5" x="381.8" y="265.6">B</text>
<g font-size="3.4">
<text x="371.5" y="240.1">Careless Broncos</text>
<text x="351.2" y="265.2">SCALE: 1:4</text>
<text x="373.2" y="265.6">SIZE</text>
<text x="396.9" y="265.2">SHEET 1 OF 1</text>
</g>
<g font-size="2.8">
<text x="343.4" y="16.9">SAMPLE FABRICATION/ASSEMBLY PROCESS</text>
<text x="327.7" y="22.3">STOCK DESC/DIMS</text>
<text x="354.5" y="22.2">SEE BOM</text>
<text x="327.7" y="27.3">1.</text>
<text x="337.7" y="27.3">First, screw in the threaded rods to the wheelsand fix them</text>
<text x="327.7" y="33">2.</text>
<text x="327.7" y="35.8">3.</text>
<text x="337.7" y="30.1">using the hex nuts</text>
<text x="337.7" y="33">Next, attach the muffles to both wheels</text>
<text x="337.7" y="35.8">Next, attach the rear suspension to the connections using</text>
<text x="327.7" y="41.4">4.</text>
<text x="337.7" y="38.6">the 1/4-20&quot; bolts</text>
<text x="337.7" y="41.4">Finally, screw the other end of the threaded rods into the</text>
<text x="337.7" y="44.3">suspension to complete the assembly of the rear axle</text>
<text x="285.1" y="235.7">APPROVALS:</text>
<text x="315.4" y="234.1">STOCK VENDOR INFO:</text>
<text x="346.4" y="234.1">See BOM</text>
<text x="276.4" y="240.1">AU EMAIL</text>
<text x="295.1" y="240.1">SINGNATURE</text>
<text x="350" y="244.1">MATERIAL:</text>
<text x="367.6" y="244.1">See BOM</text>
<text x="349.7" y="249.2">TITLE/DESC:</text>
<text x="367.6" y="249.2">Rear Axle Assembly</text>
<text x="350" y="254.7">FILE NAME:</text>
<text x="379.1" y="254.8">rear axle assembly</text>
<text x="349.8" y="260">DWG. #:</text>
<text x="367.6" y="260">P-007</text>
<text x="385.5" y="260">REV #:</text>
</g>
<text font-size="2.4" x="315" y="238.1">UNLESS OTHERWISE SPECIFIED:</text>
<g font-size="2.2">
<text x="271.4" y="231.1">Aditya Patwardhan</text>
<text x="275.4" y="228.2">DRAWN BY</text>
<text x="300.7" y="231.1">11/21/2019</text>
<text x="303.6" y="228.2">DATE</text>
<text x="315.4" y="241.4">DIMENSIONS ARE IN INCHES</text>
<text x="315.4" y="244">ANGLES ARE IN DEGREES</text>
<text x="315.4" y="246.7">3rd Angle Projection</text>
<text x="322.8" y="252">TOLERANCES:</text>
<text x="315.4" y="254.6">ANGULAR</text>
<text x="315.4" y="257.3">FRACTIONAL</text>
<text x="341.8" y="257.3">1/8&quot;</text>
<text x="342" y="254.6">1</text>
<text x="315.4" y="262.6">TWO PLACE DECIMAL</text>
<text x="315.4" y="260">ONE PLACE DECIMAL</text>
<text x="341.6" y="260">0.1&quot;</text>
<text x="341.9" y="262.6">0.05&quot;</text>
<text x="315.4" y="265.3">THREE PLACE DECIMAL</text>
<text x="341.8" y="265.3">0.005&quot;</text>
</g>
</svg>
